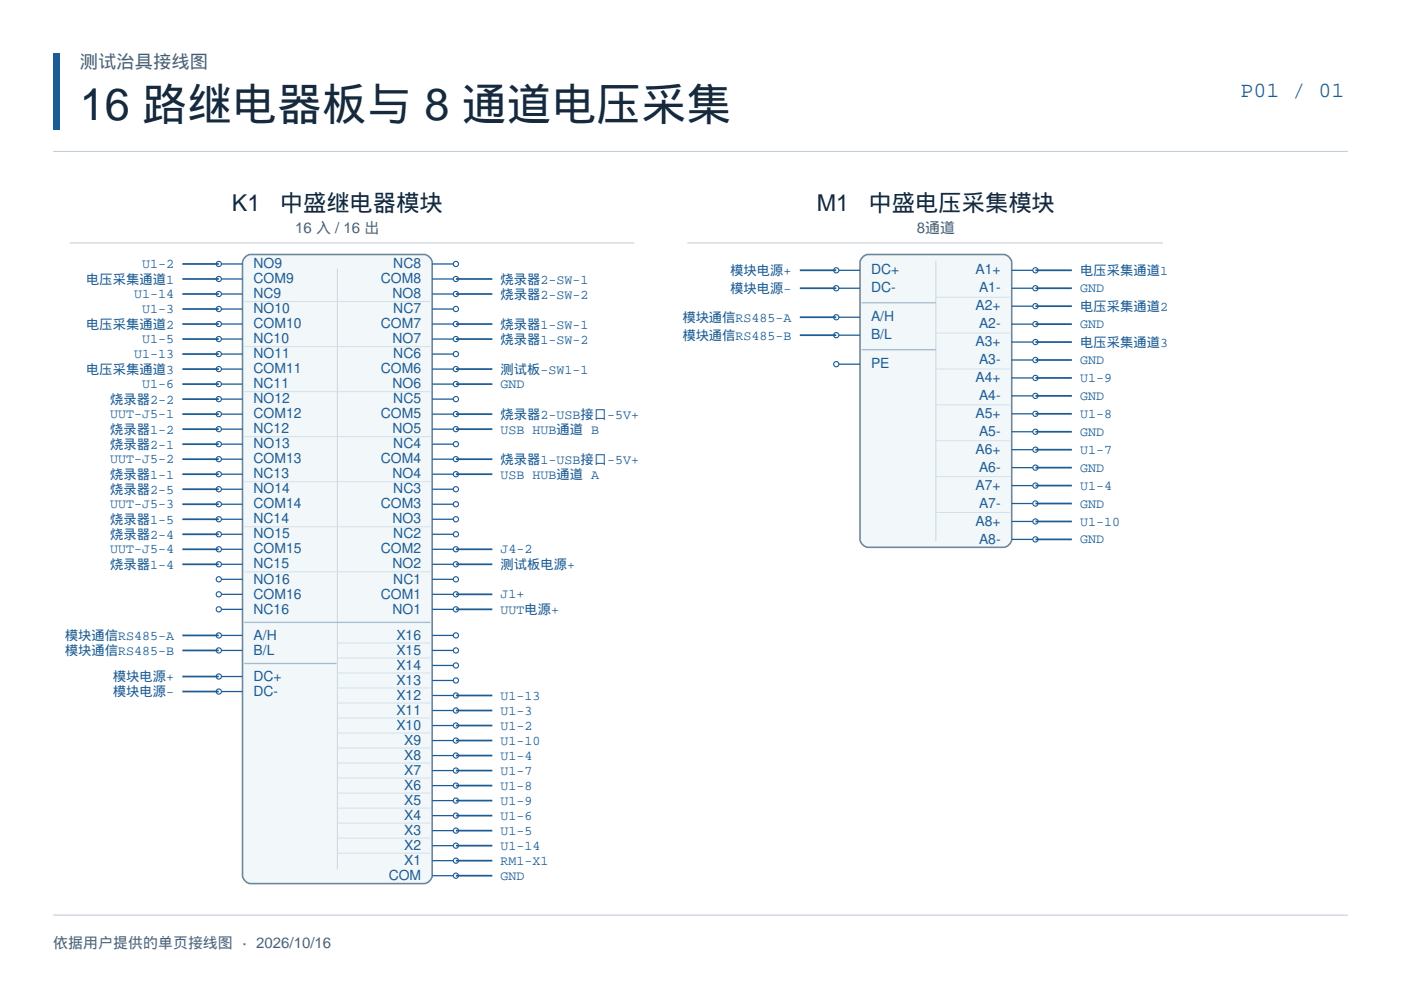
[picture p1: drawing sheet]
<svg xmlns="http://www.w3.org/2000/svg" width="297mm" height="210mm" viewBox="0 0 297 210" stroke-linecap="round" stroke-linejoin="round" font-family="sans-serif">
<path d="M11.3 11.3h1.4v16.2h-1.4z" fill="#1c5c94"/>
<path d="M11.3 32.1h274.5M11.3 194h274.5" fill="none" stroke="#bfccd6" stroke-width=".23"/>
<path d="M14.8 51.5h119.6" fill="none" stroke="#bfccd6" stroke-width=".21"/>
<path d="M52 54.5l.7-.5h.4h36.9a1.96 1.96 0 0 1 1.6 1.6v130.1a1.96 1.96 0 0 1-1.6 1.6h-36.9a1.96 1.96 0 0 1-1.7-1.6v-130.1l.1-.4z" fill="#f2f7fa"/>
<path d="M52 54.5l.7-.5h.4h36.9a1.96 1.96 0 0 1 1.6 1.6v130.1a1.96 1.96 0 0 1-1.6 1.6h-36.9a1.96 1.96 0 0 1-1.7-1.6v-130.1l.1-.4z" fill="none" stroke="#6a879b" stroke-width=".34"/>
<path d="M71.5 57v127.3" fill="none" stroke="#c7d7e1" stroke-width=".21"/>
<g fill="none" stroke="#d4e1e9" stroke-width=".21">
<path d="M51.8 63.9h39.5M51.8 73.5h39.5M51.8 83h39.5M51.8 92.6h39.5M51.8 102.1h39.5M51.8 111.7h39.5M51.8 121.2h39.5M71.5 136.3h19.8M71.5 139.5h19.8M71.5 142.7h19.8M71.5 145.9h19.8M71.5 149.1h19.8"/>
<path d="M71.5 152.2h19.8M71.5 155.4h19.8M71.5 158.6h19.8M71.5 161.8h19.8M71.5 165h19.8M71.5 168.2h19.8M71.5 171.3h19.8M71.5 174.5h19.8M71.5 177.7h19.8M71.5 180.9h19.8"/>
</g>
<path d="M51.8 132h39.5M51.8 140.7h19.6" fill="none" stroke="#a9bdca" stroke-width=".28"/>
<path d="M46.4 56h5" fill="none" stroke="#1c5c94" stroke-width=".27"/>
<circle cx="46.4" cy="56" r=".55" fill="#fff"/>
<circle cx="46.4" cy="56" r=".55" fill="none" stroke="#1c5c94" stroke-width=".23"/>
<path d="M46.4 59.2h5" fill="none" stroke="#1c5c94" stroke-width=".27"/>
<circle cx="46.4" cy="59.2" r=".55" fill="#fff"/>
<circle cx="46.4" cy="59.2" r=".55" fill="none" stroke="#1c5c94" stroke-width=".23"/>
<path d="M46.4 62.3h5" fill="none" stroke="#1c5c94" stroke-width=".27"/>
<circle cx="46.4" cy="62.3" r=".55" fill="#fff"/>
<circle cx="46.4" cy="62.3" r=".55" fill="none" stroke="#1c5c94" stroke-width=".23"/>
<path d="M46.4 65.5h5" fill="none" stroke="#1c5c94" stroke-width=".27"/>
<circle cx="46.4" cy="65.5" r=".55" fill="#fff"/>
<circle cx="46.4" cy="65.5" r=".55" fill="none" stroke="#1c5c94" stroke-width=".23"/>
<path d="M46.4 68.7h5" fill="none" stroke="#1c5c94" stroke-width=".27"/>
<circle cx="46.4" cy="68.7" r=".55" fill="#fff"/>
<circle cx="46.4" cy="68.7" r=".55" fill="none" stroke="#1c5c94" stroke-width=".23"/>
<path d="M46.4 71.9h5" fill="none" stroke="#1c5c94" stroke-width=".27"/>
<circle cx="46.4" cy="71.9" r=".55" fill="#fff"/>
<circle cx="46.4" cy="71.9" r=".55" fill="none" stroke="#1c5c94" stroke-width=".23"/>
<path d="M46.4 75.1h5" fill="none" stroke="#1c5c94" stroke-width=".27"/>
<circle cx="46.4" cy="75.1" r=".55" fill="#fff"/>
<circle cx="46.4" cy="75.1" r=".55" fill="none" stroke="#1c5c94" stroke-width=".23"/>
<path d="M46.4 78.3h5" fill="none" stroke="#1c5c94" stroke-width=".27"/>
<circle cx="46.4" cy="78.3" r=".55" fill="#fff"/>
<circle cx="46.4" cy="78.3" r=".55" fill="none" stroke="#1c5c94" stroke-width=".23"/>
<path d="M46.4 81.4h5" fill="none" stroke="#1c5c94" stroke-width=".27"/>
<circle cx="46.4" cy="81.4" r=".55" fill="#fff"/>
<circle cx="46.4" cy="81.4" r=".55" fill="none" stroke="#1c5c94" stroke-width=".23"/>
<path d="M46.4 84.6h5" fill="none" stroke="#1c5c94" stroke-width=".27"/>
<circle cx="46.4" cy="84.6" r=".55" fill="#fff"/>
<circle cx="46.4" cy="84.6" r=".55" fill="none" stroke="#1c5c94" stroke-width=".23"/>
<path d="M46.4 87.8h5" fill="none" stroke="#1c5c94" stroke-width=".27"/>
<circle cx="46.4" cy="87.8" r=".55" fill="#fff"/>
<circle cx="46.4" cy="87.8" r=".55" fill="none" stroke="#1c5c94" stroke-width=".23"/>
<path d="M46.4 91h5" fill="none" stroke="#1c5c94" stroke-width=".27"/>
<circle cx="46.4" cy="91" r=".55" fill="#fff"/>
<circle cx="46.4" cy="91" r=".55" fill="none" stroke="#1c5c94" stroke-width=".23"/>
<path d="M46.4 94.2h5" fill="none" stroke="#1c5c94" stroke-width=".27"/>
<circle cx="46.4" cy="94.2" r=".55" fill="#fff"/>
<circle cx="46.4" cy="94.2" r=".55" fill="none" stroke="#1c5c94" stroke-width=".23"/>
<path d="M46.4 97.4h5" fill="none" stroke="#1c5c94" stroke-width=".27"/>
<circle cx="46.4" cy="97.4" r=".55" fill="#fff"/>
<circle cx="46.4" cy="97.4" r=".55" fill="none" stroke="#1c5c94" stroke-width=".23"/>
<path d="M46.4 100.5h5" fill="none" stroke="#1c5c94" stroke-width=".27"/>
<circle cx="46.4" cy="100.5" r=".55" fill="#fff"/>
<circle cx="46.4" cy="100.5" r=".55" fill="none" stroke="#1c5c94" stroke-width=".23"/>
<path d="M46.4 103.7h5" fill="none" stroke="#1c5c94" stroke-width=".27"/>
<circle cx="46.4" cy="103.7" r=".55" fill="#fff"/>
<circle cx="46.4" cy="103.7" r=".55" fill="none" stroke="#1c5c94" stroke-width=".23"/>
<path d="M46.4 106.9h5" fill="none" stroke="#1c5c94" stroke-width=".27"/>
<circle cx="46.4" cy="106.9" r=".55" fill="#fff"/>
<circle cx="46.4" cy="106.9" r=".55" fill="none" stroke="#1c5c94" stroke-width=".23"/>
<path d="M46.4 110.1h5" fill="none" stroke="#1c5c94" stroke-width=".27"/>
<circle cx="46.4" cy="110.1" r=".55" fill="#fff"/>
<circle cx="46.4" cy="110.1" r=".55" fill="none" stroke="#1c5c94" stroke-width=".23"/>
<path d="M46.4 113.3h5" fill="none" stroke="#1c5c94" stroke-width=".27"/>
<circle cx="46.4" cy="113.3" r=".55" fill="#fff"/>
<circle cx="46.4" cy="113.3" r=".55" fill="none" stroke="#1c5c94" stroke-width=".23"/>
<path d="M46.4 116.5h5" fill="none" stroke="#1c5c94" stroke-width=".27"/>
<circle cx="46.4" cy="116.5" r=".55" fill="#fff"/>
<circle cx="46.4" cy="116.5" r=".55" fill="none" stroke="#1c5c94" stroke-width=".23"/>
<path d="M46.4 119.6h5" fill="none" stroke="#1c5c94" stroke-width=".27"/>
<circle cx="46.4" cy="119.6" r=".55" fill="#fff"/>
<circle cx="46.4" cy="119.6" r=".55" fill="none" stroke="#1c5c94" stroke-width=".23"/>
<path d="M46.4 122.8h5" fill="none" stroke="#1c5c94" stroke-width=".27"/>
<circle cx="46.4" cy="122.8" r=".55" fill="#fff"/>
<circle cx="46.4" cy="122.8" r=".55" fill="none" stroke="#1c5c94" stroke-width=".23"/>
<path d="M46.4 126h5" fill="none" stroke="#1c5c94" stroke-width=".27"/>
<circle cx="46.4" cy="126" r=".55" fill="#fff"/>
<circle cx="46.4" cy="126" r=".55" fill="none" stroke="#1c5c94" stroke-width=".23"/>
<path d="M46.4 129.2h5" fill="none" stroke="#1c5c94" stroke-width=".27"/>
<circle cx="46.4" cy="129.2" r=".55" fill="#fff"/>
<circle cx="46.4" cy="129.2" r=".55" fill="none" stroke="#1c5c94" stroke-width=".23"/>
<path d="M46.4 134.7h5" fill="none" stroke="#1c5c94" stroke-width=".27"/>
<circle cx="46.4" cy="134.7" r=".55" fill="#fff"/>
<circle cx="46.4" cy="134.7" r=".55" fill="none" stroke="#1c5c94" stroke-width=".23"/>
<path d="M46.4 137.9h5" fill="none" stroke="#1c5c94" stroke-width=".27"/>
<circle cx="46.4" cy="137.9" r=".55" fill="#fff"/>
<circle cx="46.4" cy="137.9" r=".55" fill="none" stroke="#1c5c94" stroke-width=".23"/>
<path d="M46.4 143.4h5" fill="none" stroke="#1c5c94" stroke-width=".27"/>
<circle cx="46.4" cy="143.4" r=".55" fill="#fff"/>
<circle cx="46.4" cy="143.4" r=".55" fill="none" stroke="#1c5c94" stroke-width=".23"/>
<path d="M46.4 146.6h5" fill="none" stroke="#1c5c94" stroke-width=".27"/>
<circle cx="46.4" cy="146.6" r=".55" fill="#fff"/>
<circle cx="46.4" cy="146.6" r=".55" fill="none" stroke="#1c5c94" stroke-width=".23"/>
<path d="M91.6 56h5.1" fill="none" stroke="#1c5c94" stroke-width=".27"/>
<circle cx="96.7" cy="56" r=".55" fill="#fff"/>
<circle cx="96.7" cy="56" r=".55" fill="none" stroke="#1c5c94" stroke-width=".23"/>
<path d="M91.6 59.2h5.1" fill="none" stroke="#1c5c94" stroke-width=".27"/>
<circle cx="96.7" cy="59.2" r=".55" fill="#fff"/>
<circle cx="96.7" cy="59.2" r=".55" fill="none" stroke="#1c5c94" stroke-width=".23"/>
<path d="M91.6 62.3h5.1" fill="none" stroke="#1c5c94" stroke-width=".27"/>
<circle cx="96.7" cy="62.3" r=".55" fill="#fff"/>
<circle cx="96.7" cy="62.3" r=".55" fill="none" stroke="#1c5c94" stroke-width=".23"/>
<path d="M91.6 65.5h5.1" fill="none" stroke="#1c5c94" stroke-width=".27"/>
<circle cx="96.7" cy="65.5" r=".55" fill="#fff"/>
<circle cx="96.7" cy="65.5" r=".55" fill="none" stroke="#1c5c94" stroke-width=".23"/>
<path d="M91.6 68.7h5.1" fill="none" stroke="#1c5c94" stroke-width=".27"/>
<circle cx="96.7" cy="68.7" r=".55" fill="#fff"/>
<circle cx="96.7" cy="68.7" r=".55" fill="none" stroke="#1c5c94" stroke-width=".23"/>
<path d="M91.6 71.9h5.1" fill="none" stroke="#1c5c94" stroke-width=".27"/>
<circle cx="96.7" cy="71.9" r=".55" fill="#fff"/>
<circle cx="96.7" cy="71.9" r=".55" fill="none" stroke="#1c5c94" stroke-width=".23"/>
<path d="M91.6 75.1h5.1" fill="none" stroke="#1c5c94" stroke-width=".27"/>
<circle cx="96.7" cy="75.1" r=".55" fill="#fff"/>
<circle cx="96.7" cy="75.1" r=".55" fill="none" stroke="#1c5c94" stroke-width=".23"/>
<path d="M91.6 78.3h5.1" fill="none" stroke="#1c5c94" stroke-width=".27"/>
<circle cx="96.7" cy="78.3" r=".55" fill="#fff"/>
<circle cx="96.7" cy="78.3" r=".55" fill="none" stroke="#1c5c94" stroke-width=".23"/>
<path d="M91.6 81.4h5.1" fill="none" stroke="#1c5c94" stroke-width=".27"/>
<circle cx="96.7" cy="81.4" r=".55" fill="#fff"/>
<circle cx="96.7" cy="81.4" r=".55" fill="none" stroke="#1c5c94" stroke-width=".23"/>
<path d="M91.6 84.6h5.1" fill="none" stroke="#1c5c94" stroke-width=".27"/>
<circle cx="96.7" cy="84.6" r=".55" fill="#fff"/>
<circle cx="96.7" cy="84.6" r=".55" fill="none" stroke="#1c5c94" stroke-width=".23"/>
<path d="M91.6 87.8h5.1" fill="none" stroke="#1c5c94" stroke-width=".27"/>
<circle cx="96.7" cy="87.8" r=".55" fill="#fff"/>
<circle cx="96.7" cy="87.8" r=".55" fill="none" stroke="#1c5c94" stroke-width=".23"/>
<path d="M91.6 91h5.1" fill="none" stroke="#1c5c94" stroke-width=".27"/>
<circle cx="96.7" cy="91" r=".55" fill="#fff"/>
<circle cx="96.7" cy="91" r=".55" fill="none" stroke="#1c5c94" stroke-width=".23"/>
<path d="M91.6 94.2h5.1" fill="none" stroke="#1c5c94" stroke-width=".27"/>
<circle cx="96.7" cy="94.2" r=".55" fill="#fff"/>
<circle cx="96.7" cy="94.2" r=".55" fill="none" stroke="#1c5c94" stroke-width=".23"/>
<path d="M91.6 97.4h5.1" fill="none" stroke="#1c5c94" stroke-width=".27"/>
<circle cx="96.7" cy="97.4" r=".55" fill="#fff"/>
<circle cx="96.7" cy="97.4" r=".55" fill="none" stroke="#1c5c94" stroke-width=".23"/>
<path d="M91.6 100.5h5.1" fill="none" stroke="#1c5c94" stroke-width=".27"/>
<circle cx="96.7" cy="100.5" r=".55" fill="#fff"/>
<circle cx="96.7" cy="100.5" r=".55" fill="none" stroke="#1c5c94" stroke-width=".23"/>
<path d="M91.6 103.7h5.1" fill="none" stroke="#1c5c94" stroke-width=".27"/>
<circle cx="96.7" cy="103.7" r=".55" fill="#fff"/>
<circle cx="96.7" cy="103.7" r=".55" fill="none" stroke="#1c5c94" stroke-width=".23"/>
<path d="M91.6 106.9h5.1" fill="none" stroke="#1c5c94" stroke-width=".27"/>
<circle cx="96.7" cy="106.9" r=".55" fill="#fff"/>
<circle cx="96.7" cy="106.9" r=".55" fill="none" stroke="#1c5c94" stroke-width=".23"/>
<path d="M91.6 110.1h5.1" fill="none" stroke="#1c5c94" stroke-width=".27"/>
<circle cx="96.7" cy="110.1" r=".55" fill="#fff"/>
<circle cx="96.7" cy="110.1" r=".55" fill="none" stroke="#1c5c94" stroke-width=".23"/>
<path d="M91.6 113.3h5.1" fill="none" stroke="#1c5c94" stroke-width=".27"/>
<circle cx="96.7" cy="113.3" r=".55" fill="#fff"/>
<circle cx="96.7" cy="113.3" r=".55" fill="none" stroke="#1c5c94" stroke-width=".23"/>
<path d="M91.6 116.5h5.1" fill="none" stroke="#1c5c94" stroke-width=".27"/>
<circle cx="96.7" cy="116.5" r=".55" fill="#fff"/>
<circle cx="96.7" cy="116.5" r=".55" fill="none" stroke="#1c5c94" stroke-width=".23"/>
<path d="M91.6 119.6h5.1" fill="none" stroke="#1c5c94" stroke-width=".27"/>
<circle cx="96.7" cy="119.6" r=".55" fill="#fff"/>
<circle cx="96.7" cy="119.6" r=".55" fill="none" stroke="#1c5c94" stroke-width=".23"/>
<path d="M91.6 122.8h5.1" fill="none" stroke="#1c5c94" stroke-width=".27"/>
<circle cx="96.7" cy="122.8" r=".55" fill="#fff"/>
<circle cx="96.7" cy="122.8" r=".55" fill="none" stroke="#1c5c94" stroke-width=".23"/>
<path d="M91.6 126h5.1" fill="none" stroke="#1c5c94" stroke-width=".27"/>
<circle cx="96.7" cy="126" r=".55" fill="#fff"/>
<circle cx="96.7" cy="126" r=".55" fill="none" stroke="#1c5c94" stroke-width=".23"/>
<path d="M91.6 129.2h5.1" fill="none" stroke="#1c5c94" stroke-width=".27"/>
<circle cx="96.7" cy="129.2" r=".55" fill="#fff"/>
<circle cx="96.7" cy="129.2" r=".55" fill="none" stroke="#1c5c94" stroke-width=".23"/>
<path d="M91.6 134.7h5.1" fill="none" stroke="#1c5c94" stroke-width=".27"/>
<circle cx="96.7" cy="134.7" r=".55" fill="#fff"/>
<circle cx="96.7" cy="134.7" r=".55" fill="none" stroke="#1c5c94" stroke-width=".23"/>
<path d="M91.6 137.9h5.1" fill="none" stroke="#1c5c94" stroke-width=".27"/>
<circle cx="96.7" cy="137.9" r=".55" fill="#fff"/>
<circle cx="96.7" cy="137.9" r=".55" fill="none" stroke="#1c5c94" stroke-width=".23"/>
<path d="M91.6 141.1h5.1" fill="none" stroke="#1c5c94" stroke-width=".27"/>
<circle cx="96.7" cy="141.1" r=".55" fill="#fff"/>
<circle cx="96.7" cy="141.1" r=".55" fill="none" stroke="#1c5c94" stroke-width=".23"/>
<path d="M91.6 144.3h5.1" fill="none" stroke="#1c5c94" stroke-width=".27"/>
<circle cx="96.7" cy="144.3" r=".55" fill="#fff"/>
<circle cx="96.7" cy="144.3" r=".55" fill="none" stroke="#1c5c94" stroke-width=".23"/>
<path d="M91.6 147.5h5.1" fill="none" stroke="#1c5c94" stroke-width=".27"/>
<circle cx="96.7" cy="147.5" r=".55" fill="#fff"/>
<circle cx="96.7" cy="147.5" r=".55" fill="none" stroke="#1c5c94" stroke-width=".23"/>
<path d="M91.6 150.6h5.1" fill="none" stroke="#1c5c94" stroke-width=".27"/>
<circle cx="96.7" cy="150.6" r=".55" fill="#fff"/>
<circle cx="96.7" cy="150.6" r=".55" fill="none" stroke="#1c5c94" stroke-width=".23"/>
<path d="M91.6 153.8h5.1" fill="none" stroke="#1c5c94" stroke-width=".27"/>
<circle cx="96.7" cy="153.8" r=".55" fill="#fff"/>
<circle cx="96.7" cy="153.8" r=".55" fill="none" stroke="#1c5c94" stroke-width=".23"/>
<path d="M91.6 157h5.1" fill="none" stroke="#1c5c94" stroke-width=".27"/>
<circle cx="96.7" cy="157" r=".55" fill="#fff"/>
<circle cx="96.7" cy="157" r=".55" fill="none" stroke="#1c5c94" stroke-width=".23"/>
<path d="M91.6 160.2h5.1" fill="none" stroke="#1c5c94" stroke-width=".27"/>
<circle cx="96.7" cy="160.2" r=".55" fill="#fff"/>
<circle cx="96.7" cy="160.2" r=".55" fill="none" stroke="#1c5c94" stroke-width=".23"/>
<path d="M91.6 163.4h5.1" fill="none" stroke="#1c5c94" stroke-width=".27"/>
<circle cx="96.7" cy="163.4" r=".55" fill="#fff"/>
<circle cx="96.7" cy="163.4" r=".55" fill="none" stroke="#1c5c94" stroke-width=".23"/>
<path d="M91.6 166.6h5.1" fill="none" stroke="#1c5c94" stroke-width=".27"/>
<circle cx="96.7" cy="166.6" r=".55" fill="#fff"/>
<circle cx="96.7" cy="166.6" r=".55" fill="none" stroke="#1c5c94" stroke-width=".23"/>
<path d="M91.6 169.7h5.1" fill="none" stroke="#1c5c94" stroke-width=".27"/>
<circle cx="96.7" cy="169.7" r=".55" fill="#fff"/>
<circle cx="96.7" cy="169.7" r=".55" fill="none" stroke="#1c5c94" stroke-width=".23"/>
<path d="M91.6 172.9h5.1" fill="none" stroke="#1c5c94" stroke-width=".27"/>
<circle cx="96.7" cy="172.9" r=".55" fill="#fff"/>
<circle cx="96.7" cy="172.9" r=".55" fill="none" stroke="#1c5c94" stroke-width=".23"/>
<path d="M91.6 176.1h5.1" fill="none" stroke="#1c5c94" stroke-width=".27"/>
<circle cx="96.7" cy="176.1" r=".55" fill="#fff"/>
<circle cx="96.7" cy="176.1" r=".55" fill="none" stroke="#1c5c94" stroke-width=".23"/>
<path d="M91.6 179.3h5.1" fill="none" stroke="#1c5c94" stroke-width=".27"/>
<circle cx="96.7" cy="179.3" r=".55" fill="#fff"/>
<circle cx="96.7" cy="179.3" r=".55" fill="none" stroke="#1c5c94" stroke-width=".23"/>
<path d="M91.6 182.5h5.1" fill="none" stroke="#1c5c94" stroke-width=".27"/>
<circle cx="96.7" cy="182.5" r=".55" fill="#fff"/>
<circle cx="96.7" cy="182.5" r=".55" fill="none" stroke="#1c5c94" stroke-width=".23"/>
<path d="M91.6 185.7h5.1" fill="none" stroke="#1c5c94" stroke-width=".27"/>
<circle cx="96.7" cy="185.7" r=".55" fill="#fff"/>
<circle cx="96.7" cy="185.7" r=".55" fill="none" stroke="#1c5c94" stroke-width=".23"/>
<g fill="none" stroke="#1c5c94" stroke-width=".37">
<path d="M38.7 56h7.7M38.7 59.2h7.7M96.7 59.2h7.7M38.7 62.3h7.7M38.7 65.5h7.7M38.7 68.7h7.7M38.7 71.9h7.7M38.7 75.1h7.7M38.7 78.3h7.7M96.7 62.3h7.7M96.7 68.7h7.7M96.7 71.9h7.7"/>
<path d="M96.7 78.3h7.7M38.7 81.4h7.7M38.7 84.6h7.7M38.7 87.8h7.7M38.7 91h7.7M38.7 94.2h7.7M38.7 97.4h7.7M96.7 81.4h7.7M96.7 87.8h7.7M96.7 91h7.7M96.7 97.4h7.7M38.7 100.5h7.7"/>
<path d="M38.7 103.7h7.7M38.7 106.9h7.7M38.7 110.1h7.7M38.7 113.3h7.7M38.7 116.5h7.7M38.7 119.6h7.7M96.7 100.5h7.7M96.7 116.5h7.7M96.7 119.6h7.7M38.7 134.7h7.7M38.7 137.9h7.7M96.7 126h7.7"/>
<path d="M96.7 129.2h7.7M38.7 143.4h7.7M38.7 146.6h7.7M96.7 147.5h7.7M96.7 150.6h7.7M96.7 153.8h7.7M96.7 157h7.7M96.7 160.2h7.7M96.7 163.4h7.7M96.7 166.6h7.7M96.7 169.7h7.7M96.7 172.9h7.7"/>
<path d="M96.7 176.1h7.7M96.7 179.3h7.7M96.7 182.5h7.7M96.7 185.7h7.7"/>
</g>
<path d="M145.7 51.5h100.9" fill="none" stroke="#bfccd6" stroke-width=".21"/>
<path d="M182.9 54.5l.7-.5h.4h28.8a1.96 1.96 0 0 1 1.7 1.6v58.8a1.96 1.96 0 0 1-1.7 1.6h-28.8a1.96 1.96 0 0 1-1.7-1.6v-58.8l.1-.4z" fill="#f2f7fa"/>
<path d="M182.9 54.5l.7-.5h.4h28.8a1.96 1.96 0 0 1 1.7 1.6v58.8a1.96 1.96 0 0 1-1.7 1.6h-28.8a1.96 1.96 0 0 1-1.7-1.6v-58.8l.1-.4z" fill="none" stroke="#6a879b" stroke-width=".34"/>
<path d="M198.4 55.3v59.4" fill="none" stroke="#c7d7e1" stroke-width=".21"/>
<path d="M182.7 64.2h15.7M182.7 74.1h15.7" fill="none" stroke="#a9bdca" stroke-width=".28"/>
<path d="M198.4 63h15.8M198.4 70.6h15.8M198.4 78.2h15.8M198.4 85.8h15.8M198.4 93.4h15.8M198.4 101.1h15.8M198.4 108.7h15.8" fill="none" stroke="#d4e1e9" stroke-width=".21"/>
<path d="M177.3 57.3h5" fill="none" stroke="#1c5c94" stroke-width=".27"/>
<circle cx="177.3" cy="57.3" r=".55" fill="#fff"/>
<circle cx="177.3" cy="57.3" r=".55" fill="none" stroke="#1c5c94" stroke-width=".23"/>
<path d="M177.3 61.1h5" fill="none" stroke="#1c5c94" stroke-width=".27"/>
<circle cx="177.3" cy="61.1" r=".55" fill="#fff"/>
<circle cx="177.3" cy="61.1" r=".55" fill="none" stroke="#1c5c94" stroke-width=".23"/>
<path d="M177.3 67.3h5" fill="none" stroke="#1c5c94" stroke-width=".27"/>
<circle cx="177.3" cy="67.3" r=".55" fill="#fff"/>
<circle cx="177.3" cy="67.3" r=".55" fill="none" stroke="#1c5c94" stroke-width=".23"/>
<path d="M177.3 71.1h5" fill="none" stroke="#1c5c94" stroke-width=".27"/>
<circle cx="177.3" cy="71.1" r=".55" fill="#fff"/>
<circle cx="177.3" cy="71.1" r=".55" fill="none" stroke="#1c5c94" stroke-width=".23"/>
<path d="M177.3 77.2h5" fill="none" stroke="#1c5c94" stroke-width=".27"/>
<circle cx="177.3" cy="77.2" r=".55" fill="#fff"/>
<circle cx="177.3" cy="77.2" r=".55" fill="none" stroke="#1c5c94" stroke-width=".23"/>
<path d="M214.5 57.3h5" fill="none" stroke="#1c5c94" stroke-width=".27"/>
<circle cx="219.5" cy="57.3" r=".55" fill="#fff"/>
<circle cx="219.5" cy="57.3" r=".55" fill="none" stroke="#1c5c94" stroke-width=".23"/>
<path d="M214.5 61.1h5" fill="none" stroke="#1c5c94" stroke-width=".27"/>
<circle cx="219.5" cy="61.1" r=".55" fill="#fff"/>
<circle cx="219.5" cy="61.1" r=".55" fill="none" stroke="#1c5c94" stroke-width=".23"/>
<path d="M214.5 64.9h5" fill="none" stroke="#1c5c94" stroke-width=".27"/>
<circle cx="219.5" cy="64.9" r=".55" fill="#fff"/>
<circle cx="219.5" cy="64.9" r=".55" fill="none" stroke="#1c5c94" stroke-width=".23"/>
<path d="M214.5 68.7h5" fill="none" stroke="#1c5c94" stroke-width=".27"/>
<circle cx="219.5" cy="68.7" r=".55" fill="#fff"/>
<circle cx="219.5" cy="68.7" r=".55" fill="none" stroke="#1c5c94" stroke-width=".23"/>
<path d="M214.5 72.5h5" fill="none" stroke="#1c5c94" stroke-width=".27"/>
<circle cx="219.5" cy="72.5" r=".55" fill="#fff"/>
<circle cx="219.5" cy="72.5" r=".55" fill="none" stroke="#1c5c94" stroke-width=".23"/>
<path d="M214.5 76.3h5" fill="none" stroke="#1c5c94" stroke-width=".27"/>
<circle cx="219.5" cy="76.3" r=".55" fill="#fff"/>
<circle cx="219.5" cy="76.3" r=".55" fill="none" stroke="#1c5c94" stroke-width=".23"/>
<path d="M214.5 80.1h5" fill="none" stroke="#1c5c94" stroke-width=".27"/>
<circle cx="219.5" cy="80.1" r=".55" fill="#fff"/>
<circle cx="219.5" cy="80.1" r=".55" fill="none" stroke="#1c5c94" stroke-width=".23"/>
<path d="M214.5 83.9h5" fill="none" stroke="#1c5c94" stroke-width=".27"/>
<circle cx="219.5" cy="83.9" r=".55" fill="#fff"/>
<circle cx="219.5" cy="83.9" r=".55" fill="none" stroke="#1c5c94" stroke-width=".23"/>
<path d="M214.5 87.7h5" fill="none" stroke="#1c5c94" stroke-width=".27"/>
<circle cx="219.5" cy="87.7" r=".55" fill="#fff"/>
<circle cx="219.5" cy="87.7" r=".55" fill="none" stroke="#1c5c94" stroke-width=".23"/>
<path d="M214.5 91.5h5" fill="none" stroke="#1c5c94" stroke-width=".27"/>
<circle cx="219.5" cy="91.5" r=".55" fill="#fff"/>
<circle cx="219.5" cy="91.5" r=".55" fill="none" stroke="#1c5c94" stroke-width=".23"/>
<path d="M214.5 95.3h5" fill="none" stroke="#1c5c94" stroke-width=".27"/>
<circle cx="219.5" cy="95.3" r=".55" fill="#fff"/>
<circle cx="219.5" cy="95.3" r=".55" fill="none" stroke="#1c5c94" stroke-width=".23"/>
<path d="M214.5 99.2h5" fill="none" stroke="#1c5c94" stroke-width=".27"/>
<circle cx="219.5" cy="99.2" r=".55" fill="#fff"/>
<circle cx="219.5" cy="99.2" r=".55" fill="none" stroke="#1c5c94" stroke-width=".23"/>
<path d="M214.5 103h5" fill="none" stroke="#1c5c94" stroke-width=".27"/>
<circle cx="219.5" cy="103" r=".55" fill="#fff"/>
<circle cx="219.5" cy="103" r=".55" fill="none" stroke="#1c5c94" stroke-width=".23"/>
<path d="M214.5 106.8h5" fill="none" stroke="#1c5c94" stroke-width=".27"/>
<circle cx="219.5" cy="106.8" r=".55" fill="#fff"/>
<circle cx="219.5" cy="106.8" r=".55" fill="none" stroke="#1c5c94" stroke-width=".23"/>
<path d="M214.5 110.6h5" fill="none" stroke="#1c5c94" stroke-width=".27"/>
<circle cx="219.5" cy="110.6" r=".55" fill="#fff"/>
<circle cx="219.5" cy="110.6" r=".55" fill="none" stroke="#1c5c94" stroke-width=".23"/>
<path d="M214.5 114.4h5" fill="none" stroke="#1c5c94" stroke-width=".27"/>
<circle cx="219.5" cy="114.4" r=".55" fill="#fff"/>
<circle cx="219.5" cy="114.4" r=".55" fill="none" stroke="#1c5c94" stroke-width=".23"/>
<g fill="none" stroke="#1c5c94" stroke-width=".37">
<path d="M169.6 57.3h7.7M219.5 57.3h7.8M169.6 61.1h7.7M169.6 67.3h7.7M169.6 71.1h7.7M219.5 61.1h7.8M219.5 64.9h7.8M219.5 68.7h7.8M219.5 72.5h7.8M219.5 76.3h7.8M219.5 80.1h7.8M219.5 83.9h7.8"/>
<path d="M219.5 87.7h7.8M219.5 91.5h7.8M219.5 95.3h7.8M219.5 99.2h7.8M219.5 103h7.8M219.5 106.8h7.8M219.5 110.6h7.8M219.5 114.4h7.8"/>
</g>
<text font-size="9.5" fill="#17293b" x="16.9" y="25.4">16 路继电器板与 8 通道电压采集</text>
<g font-size="4.9" fill="#17293b">
<text x="49.2" y="44.8">K1</text>
<text x="59.3" y="44.8">中盛继电器模块</text>
<text x="173.2" y="44.8">M1</text>
<text x="184.2" y="44.8">中盛电压采集模块</text>
</g>
<text font-size="4.6" fill="#1c5c94" x="263" y="20.5">P01 / 01</text>
<text font-size="3.9" fill="#4f6378" x="16.9" y="14.5">测试治具接线图</text>
<g font-size="3.2" fill="#4f6378">
<text x="62.6" y="49.4">16 入 / 16 出</text>
<text x="194.4" y="49.4">8通道</text>
<text x="11.3" y="201.1">依据用户提供的单页接线图</text>
<text x="54.3" y="201.1">2026/10/16</text>
</g>
<g font-size="2.9" fill="#1c5c94">
<text x="53.8" y="56.9">NO9</text>
<text x="83.4" y="56.9">NC8</text>
<text x="184.7" y="58.2">DC+</text>
<text x="206.8" y="58.2">A1+</text>
<text x="53.8" y="60">COM9</text>
<text x="53.8" y="63.2">NC9</text>
<text x="80.8" y="60">COM8</text>
<text x="83.2" y="63.2">NO8</text>
<text x="184.7" y="62">DC-</text>
<text x="206.8" y="65.8">A2+</text>
<text x="207.6" y="62">A1-</text>
<text x="53.8" y="66.4">NO10</text>
<text x="53.8" y="69.6">COM10</text>
<text x="80.8" y="69.6">COM7</text>
<text x="83.4" y="66.4">NC7</text>
<text x="184.7" y="68.2">A/H</text>
<text x="184.7" y="72">B/L</text>
<text x="207.6" y="69.6">A2-</text>
<text x="53.8" y="72.8">NC10</text>
<text x="53.8" y="76">NO11</text>
<text x="83.2" y="72.8">NO7</text>
<text x="83.4" y="76">NC6</text>
<text x="206.8" y="73.4">A3+</text>
<text x="207.6" y="77.2">A3-</text>
<text x="53.8" y="79.1">COM11</text>
<text x="53.8" y="82.3">NC11</text>
<text x="80.8" y="79.1">COM6</text>
<text x="83.2" y="82.3">NO6</text>
<text x="184.7" y="78.1">PE</text>
<text x="206.8" y="81">A4+</text>
<text x="53.8" y="85.5">NO12</text>
<text x="53.8" y="88.7">COM12</text>
<text x="80.8" y="88.7">COM5</text>
<text x="83.4" y="85.5">NC5</text>
<text x="206.8" y="88.6">A5+</text>
<text x="207.6" y="84.8">A4-</text>
<text x="53.8" y="91.9">NC12</text>
<text x="53.8" y="95.1">NO13</text>
<text x="83.2" y="91.9">NO5</text>
<text x="83.4" y="95.1">NC4</text>
<text x="207.6" y="92.4">A5-</text>
<text x="53.8" y="98.2">COM13</text>
<text x="53.8" y="101.4">NC13</text>
<text x="80.8" y="98.2">COM4</text>
<text x="83.2" y="101.4">NO4</text>
<text x="206.8" y="96.2">A6+</text>
<text x="207.6" y="100">A6-</text>
<text x="53.8" y="104.6">NO14</text>
<text x="53.8" y="107.8">COM14</text>
<text x="80.8" y="107.8">COM3</text>
<text x="83.4" y="104.6">NC3</text>
<text x="206.8" y="103.8">A7+</text>
<text x="207.6" y="107.6">A7-</text>
<text x="53.8" y="111">NC14</text>
<text x="83.2" y="111">NO3</text>
<text x="206.8" y="111.5">A8+</text>
<text x="53.8" y="114.2">NO15</text>
<text x="53.8" y="117.3">COM15</text>
<text x="80.8" y="117.3">COM2</text>
<text x="83.4" y="114.2">NC2</text>
<text x="207.6" y="115.3">A8-</text>
<text x="53.8" y="120.5">NC15</text>
<text x="53.8" y="123.7">NO16</text>
<text x="83.2" y="120.5">NO2</text>
<text x="83.4" y="123.7">NC1</text>
<text x="53.8" y="126.9">COM16</text>
<text x="53.8" y="130.1">NC16</text>
<text x="80.8" y="126.9">COM1</text>
<text x="83.2" y="130.1">NO1</text>
<text x="53.8" y="135.6">A/H</text>
<text x="84" y="135.6">X16</text>
<text x="53.8" y="138.8">B/L</text>
<text x="84" y="138.8">X15</text>
<text x="84" y="142">X14</text>
<text x="53.8" y="144.3">DC+</text>
<text x="53.8" y="147.5">DC-</text>
<text x="84" y="145.2">X13</text>
<text x="84" y="148.3">X12</text>
<text x="84" y="151.5">X11</text>
<text x="84" y="154.7">X10</text>
<text x="85.7" y="157.9">X9</text>
<text x="85.7" y="161.1">X8</text>
<text x="85.7" y="164.3">X7</text>
<text x="85.7" y="167.5">X6</text>
<text x="85.7" y="170.6">X5</text>
<text x="85.7" y="173.8">X4</text>
<text x="85.7" y="177">X3</text>
<text x="85.7" y="180.2">X2</text>
<text x="85.7" y="183.4">X1</text>
<text x="82.4" y="186.6">COM</text>
</g>
<g font-size="2.8" fill="#1c5c94">
<text x="30.1" y="56.8">U1-2</text>
<text x="154.8" y="58.3">模块电源+</text>
<text x="229" y="58.3">电压采集通道1</text>
<text x="18.3" y="60.2">电压采集通道1</text>
<text x="28.4" y="63.2">U1-14</text>
<text x="106.2" y="60.2">烧录器2-SW-1</text>
<text x="106.2" y="63.4">烧录器2-SW-2</text>
<text x="154.8" y="62.1">模块电源-</text>
<text x="229" y="62">GND</text>
<text x="229" y="65.9">电压采集通道2</text>
<text x="18.3" y="69.7">电压采集通道2</text>
<text x="30.1" y="66.4">U1-3</text>
<text x="106.2" y="69.7">烧录器1-SW-1</text>
<text x="144.7" y="68.3">模块通信RS485-A</text>
<text x="229" y="69.6">GND</text>
<text x="28.4" y="75.9">U1-13</text>
<text x="30.1" y="72.8">U1-5</text>
<text x="106.2" y="72.9">烧录器1-SW-2</text>
<text x="144.7" y="72.1">模块通信RS485-B</text>
<text x="229" y="73.5">电压采集通道3</text>
<text x="229" y="77.2">GND</text>
<text x="18.3" y="79.3">电压采集通道3</text>
<text x="30.1" y="82.3">U1-6</text>
<text x="106.2" y="79.3">测试板-SW1-1</text>
<text x="106.2" y="82.3">GND</text>
<text x="229" y="81">U1-9</text>
<text x="23.4" y="85.6">烧录器2-2</text>
<text x="23.4" y="88.7">UUT-J5-1</text>
<text x="106.2" y="88.8">烧录器2-USB接口-5V+</text>
<text x="229" y="84.8">GND</text>
<text x="229" y="88.6">U1-8</text>
<text x="23.4" y="92">烧录器1-2</text>
<text x="23.4" y="95.2">烧录器2-1</text>
<text x="106.2" y="92">USB HUB通道 B</text>
<text x="229" y="92.4">GND</text>
<text x="23.4" y="98.2">UUT-J5-2</text>
<text x="23.4" y="101.6">烧录器1-1</text>
<text x="106.2" y="98.4">烧录器1-USB接口-5V+</text>
<text x="106.2" y="101.6">USB HUB通道 A</text>
<text x="229" y="96.2">U1-7</text>
<text x="229" y="100">GND</text>
<text x="23.4" y="104.7">烧录器2-5</text>
<text x="23.4" y="107.8">UUT-J5-3</text>
<text x="229" y="103.8">U1-4</text>
<text x="229" y="107.6">GND</text>
<text x="23.4" y="111.1">烧录器1-5</text>
<text x="229" y="111.4">U1-10</text>
<text x="23.4" y="114.3">烧录器2-4</text>
<text x="23.4" y="117.3">UUT-J5-4</text>
<text x="106.2" y="117.3">J4-2</text>
<text x="229" y="115.2">GND</text>
<text x="23.4" y="120.7">烧录器1-4</text>
<text x="106.2" y="120.7">测试板电源+</text>
<text x="106.2" y="126.9">J1+</text>
<text x="106.2" y="130.2">UUT电源+</text>
<text x="13.8" y="135.8">模块通信RS485-A</text>
<text x="13.8" y="138.9">模块通信RS485-B</text>
<text x="23.9" y="144.5">模块电源+</text>
<text x="23.9" y="147.6">模块电源-</text>
<text x="106.2" y="148.3">U1-13</text>
<text x="106.2" y="151.5">U1-3</text>
<text x="106.2" y="154.7">U1-2</text>
<text x="106.2" y="157.9">U1-10</text>
<text x="106.2" y="161.1">U1-4</text>
<text x="106.2" y="164.2">U1-7</text>
<text x="106.2" y="167.4">U1-8</text>
<text x="106.2" y="170.6">U1-9</text>
<text x="106.2" y="173.8">U1-6</text>
<text x="106.2" y="177">U1-5</text>
<text x="106.2" y="180.2">U1-14</text>
<text x="106.2" y="183.4">RM1-X1</text>
<text x="106.2" y="186.5">GND</text>
</g>
</svg>
